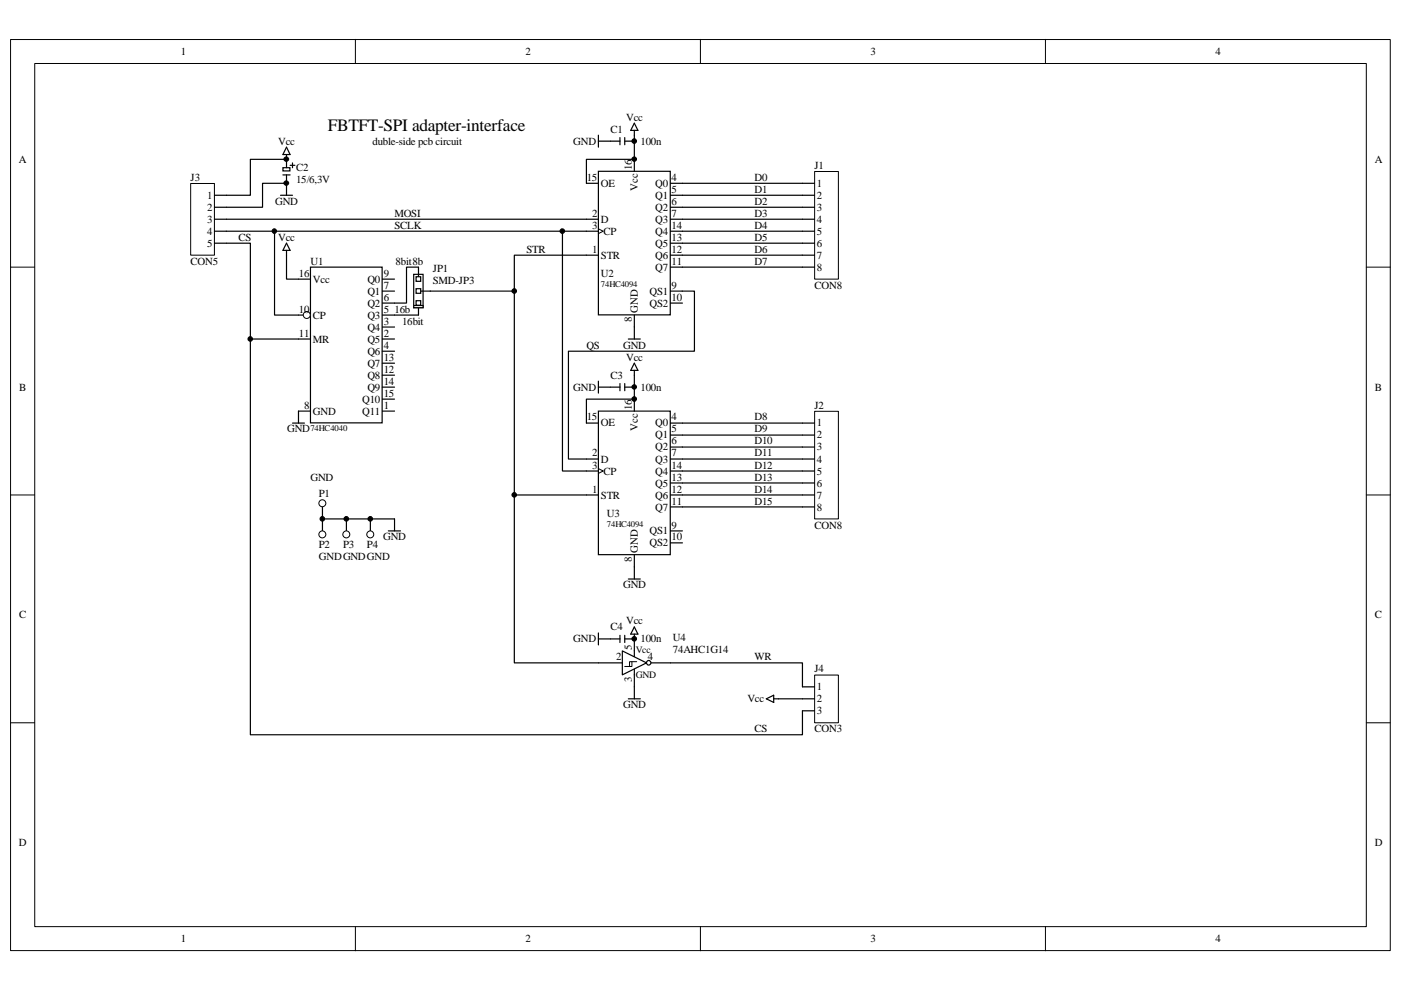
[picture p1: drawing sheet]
<svg xmlns="http://www.w3.org/2000/svg" width="297mm" height="210mm" viewBox="0 0 297 210" stroke-linecap="round" stroke-linejoin="round" font-family="sans-serif">
<path d="M2.2 8.4h292.6v193.1h-292.6z" fill="none" stroke="#000" stroke-width=".21"/>
<path d="M7.4 13.5h282.3v183h-282.3z" fill="#fff"/>
<g fill="none" stroke="#000" stroke-width=".21">
<path d="M7.4 13.5h282.3v183h-282.3zM75.3 8.3v5.1M148.5 8.3v5.1M221.7 8.3v5.1M2.2 56.6h5.1M289.7 56.6h5.1M2.2 104.9h5.1M289.7 104.9h5.1M2.2 153.2h5.1M289.7 153.2h5.1M75.3 196.5v5.1M148.5 196.5v5.1"/>
<path d="M221.7 196.5v5.1"/>
</g>
<path d="M126.9 36.3h15.2v30.5h-15.2z" fill-rule="evenodd" fill="#fff"/>
<g fill="none" stroke="#000" stroke-width=".25">
<path d="M124.3 38.9h2.6M126.9 36.3h15.2v30.5h-15.2zM134.5 33.8v2.5M142.2 38.9h2.5M124.3 54.1h2.6M124.3 46.5h2.6M124.3 49h2.6M142.2 54.1h2.5M142.2 46.5h2.5M142.2 49h2.5M142.2 41.4h2.5M142.2 43.9h2.5"/>
<path d="M142.2 51.6h2.5M142.2 56.6h2.5M134.5 66.8v2.5M142.2 61.7h2.5M142.2 64.3h2.5"/>
</g>
<path d="M126.9 48.5l1 .5-1 .5" fill="none" stroke="#000" stroke-width=".21"/>
<path d="M126.9 87.2h15.2v30.4h-15.2z" fill-rule="evenodd" fill="#fff"/>
<g fill="none" stroke="#000" stroke-width=".25">
<path d="M124.3 97.3h2.6M124.3 99.9h2.6M124.3 89.7h2.6M126.9 87.2h15.2v30.4h-15.2zM134.5 84.6v2.6M142.2 97.3h2.5M142.2 99.9h2.5M142.2 89.7h2.5M142.2 92.2h2.5M142.2 94.8h2.5M124.3 104.9h2.6M134.5 117.7v2.5"/>
<path d="M142.2 104.9h2.5M142.2 102.4h2.5M142.2 107.5h2.5M142.2 112.6h2.5M142.2 115.1h2.5"/>
</g>
<path d="M126.9 99.4l1 .5-1 .5" fill="none" stroke="#000" stroke-width=".21"/>
<path d="M65.8 56.6h15.2v33.1h-15.2z" fill-rule="evenodd" fill="#fff"/>
<path d="M65.8 56.6h15.2v33.1h-15.2zM81.1 59.2h2.5M63.3 66.8h2.5M81.1 71.9h2.5M81.1 69.3h2.5M81.1 74.5h2.5M81.1 66.8h2.5M81.1 64.3h2.5M81.1 61.7h2.5M63.3 87.2h2.5M81.1 87.2h2.5" fill="none" stroke="#000" stroke-width=".25"/>
<circle cx="65" cy="66.8" r=".74" fill="#fff"/>
<circle cx="65" cy="66.8" r=".74" fill="none" stroke="#000" stroke-width=".21"/>
<path d="M63.3 59.2h2.5M63.3 71.9h2.5M81.1 79.5h2.5M81.1 77h2.5M81.1 82.1h2.5M81.1 84.6h2.5M126.9 140.5h5M137.1 140.5h5.1" fill="none" stroke="#000" stroke-width=".25"/>
<circle cx="137.5" cy="140.5" r=".48" fill="#fff"/>
<g fill="none" stroke="#000" stroke-width=".25">
<path d="M134.5 135.5v10.1"/>
<circle cx="137.5" cy="140.5" r=".48"/>
</g>
<path d="M131.9 138l5.2 2.5-5.2 2.6z" fill="#fff"/>
<path d="M131.9 138l5.2 2.5-5.2 2.6z" fill="none" stroke="#000" stroke-width=".25"/>
<path d="M134 140.3v1h-1.5M135 140.3h-1.5v1" fill="none" stroke="#000" stroke-width=".21"/>
<path d="M87.7 58.2h2v7h-2z" fill-rule="evenodd" fill="#fff"/>
<path d="M87.7 58.2h2v7h-2zM88.7 56.6v2.6M88.7 64.3v2.5M88.7 61.7h2.6" fill="none" stroke="#000" stroke-width=".25"/>
<path d="M88.2 63.8h1v.9h-1z" fill-rule="evenodd" fill="#fff"/>
<path d="M88.2 63.8h1v.9h-1z" fill="none" stroke="#000" stroke-width=".25"/>
<path d="M88.2 61.2h1v1h-1z" fill-rule="evenodd" fill="#fff"/>
<path d="M88.2 61.2h1v1h-1z" fill="none" stroke="#000" stroke-width=".25"/>
<path d="M88.2 58.7h1v.9h-1z" fill-rule="evenodd" fill="#fff"/>
<path d="M88.2 58.7h1v.9h-1z" fill="none" stroke="#000" stroke-width=".25"/>
<path d="M87.7 64.8h2v.4h-2z" fill-rule="evenodd" fill="#fff"/>
<g fill="none" stroke="#000" stroke-width=".25">
<path d="M60.7 32.8v1M60.7 38.9v2.5M60.7 31.2l.8 1.6h-1.5zM126.9 28.7v2.5M126.9 29.9h4.5M131.4 29.2v1.5M132.5 29.9h2M132.5 29.2v1.5M134.5 27.6v6.2h-10.2v5.1M134.5 26.1l.8 1.5h-1.6zM48 49h10.2M59.5 41.4h2.5"/>
<path d="M60.7 53.1v6.1h2.6M60.7 51.6l.8 1.5h-1.5zM88.7 56.6h-2.5v7.7h-2.6M119.2 49v50.9h5.1M124.3 54.1h-15.3v7.6M124.3 49h-66.1v17.8h5.1M53.1 71.9h10.2M83.6 66.8h5.1M87.7 64.8h2v.4h-2zM91.3 61.7h17.7v78.8h17.9M133.2 71.9h2.6M134.5 78.5v6.1h-10.2v5.1"/>
<path d="M134.5 69.3v2.6M134.5 77l.8 1.5h-1.6zM62 89.7h2.6M63.3 87.2v2.5M126.9 80.8v2.6M126.9 82.1h4.5M131.4 81.3v1.5M132.5 82.1h2M132.5 81.3v1.5M109 104.9h15.3M133.2 122.8h2.6M134.5 120.2v2.6"/>
<path d="M134.5 134.5v1M134.5 132.9l.8 1.6h-1.6zM133.2 148.2h2.6M134.5 145.6v2.6"/>
</g>
<path d="M60 35.6h1.5v.6h-1.5z" fill-rule="evenodd" fill="#fff"/>
<g fill="none" stroke="#000" stroke-width=".25">
<path d="M60 35.6h1.5v.6h-1.5zM60 37.1h1.5M60.7 33.8v1.8M60.7 37.1v1.8M61.5 35.1h1M62 34.5v1.1M144.7 38.9h25.4M144.7 41.4h25.4M144.7 43.9h25.4M144.7 46.5h25.4M144.7 49h25.4M144.7 51.6h25.4"/>
<path d="M144.7 54.1h25.4M144.7 56.6h25.4M144.7 89.7h25.4M144.7 92.2h25.4M144.7 94.8h25.4M144.7 97.3h25.4M144.7 99.9h25.4M144.7 102.4h25.4M144.7 104.9h25.4M144.7 107.5h25.4M162.5 148.2l1.5-.8v1.5zM164 148.2h6.1"/>
</g>
<path d="M172.8 36.4h5v22.8h-5z" fill="#fff"/>
<path d="M172.7 36.4h5.1v22.8h-5.1z" fill="none" stroke="#000" stroke-width=".21"/>
<path d="M170.1 38.9h2.6M170.1 41.4h2.6M170.1 43.9h2.6M170.1 46.5h2.6M170.1 49h2.6M170.1 51.6h2.6M170.1 54.1h2.6M170.1 56.6h2.6" fill="none" stroke="#000" stroke-width=".25"/>
<path d="M172.8 87.2h5v22.8h-5z" fill="#fff"/>
<path d="M172.7 87.2h5.1v22.8h-5.1z" fill="none" stroke="#000" stroke-width=".21"/>
<path d="M170.1 89.7h2.6M170.1 92.2h2.6M170.1 94.8h2.6M170.1 97.3h2.6M170.1 99.9h2.6M68.4 110v2.6M170.1 102.4h2.6M170.1 104.9h2.6M170.1 107.5h2.6" fill="none" stroke="#000" stroke-width=".25"/>
<circle cx="68.3" cy="113.3" r=".74" fill="#fff"/>
<circle cx="68.3" cy="113.3" r=".74" fill="none" stroke="#000" stroke-width=".21"/>
<path d="M73.4 110v2.6" fill="none" stroke="#000" stroke-width=".25"/>
<circle cx="73.4" cy="113.3" r=".74" fill="#fff"/>
<circle cx="73.4" cy="113.3" r=".74" fill="none" stroke="#000" stroke-width=".21"/>
<path d="M78.5 110v2.6" fill="none" stroke="#000" stroke-width=".25"/>
<circle cx="78.5" cy="113.3" r=".74" fill="#fff"/>
<circle cx="78.5" cy="113.3" r=".74" fill="none" stroke="#000" stroke-width=".21"/>
<path d="M48 46.5h76.3M144.7 61.7h2.5v12.8h-26.7v22.8h3.8M68.4 110h15.2v2.6M82.3 112.6h2.6M126.9 134.2v2.5M126.9 135.5h4.5M131.4 134.7v1.5M132.5 135.5h2M132.5 134.7v1.5" fill="none" stroke="#000" stroke-width=".25"/>
<path d="M172.8 143.2h5v10h-5z" fill="#fff"/>
<path d="M172.7 143.1h5.1v10.1h-5.1z" fill="none" stroke="#000" stroke-width=".21"/>
<path d="M170.1 145.6h2.6M170.1 148.2h2.6M170.1 150.7h2.6" fill="none" stroke="#000" stroke-width=".25"/>
<path d="M40.5 38.9h5v15.2h-5z" fill="#fff"/>
<path d="M40.4 38.9h5.1v15.2h-5.1z" fill="none" stroke="#000" stroke-width=".21"/>
<path d="M60.7 38.9h-5v5h-10.2M60.7 33.8h-7.6v7.6h-7.6M45.5 51.6h7.6v104.2h117v-5.1M45.5 46.5h2.5M45.5 49h2.5M68.4 107.5v2.5M142.2 140.5h27.9v5.1" fill="none" stroke="#000" stroke-width=".25"/>
<circle cx="68.3" cy="106.7" r=".74" fill="#fff"/>
<g fill="none" stroke="#000" stroke-width=".21">
<circle cx="60.7" cy="33.7" r=".49"/>
<circle cx="60.7" cy="38.8" r=".49"/>
<circle cx="134.5" cy="29.9" r=".48"/>
<circle cx="134.5" cy="33.7" r=".48"/>
<circle cx="58.2" cy="49" r=".48"/>
<circle cx="119.2" cy="49" r=".49"/>
<circle cx="53.1" cy="71.9" r=".48"/>
<circle cx="109" cy="61.7" r=".48"/>
<circle cx="134.5" cy="84.6" r=".48"/>
<circle cx="134.5" cy="82" r=".48"/>
<circle cx="68.3" cy="110" r=".49"/>
<circle cx="68.3" cy="106.7" r=".74"/>
<circle cx="73.4" cy="110" r=".49"/>
<circle cx="78.5" cy="110" r=".49"/>
<circle cx="109" cy="104.9" r=".48"/>
<circle cx="134.5" cy="135.4" r=".49"/>
</g>
<g fill="#000">
<circle cx="60.7" cy="33.7" r=".49"/>
<circle cx="60.7" cy="38.8" r=".49"/>
<circle cx="134.5" cy="29.9" r=".48"/>
<circle cx="134.5" cy="33.7" r=".48"/>
<circle cx="58.2" cy="49" r=".48"/>
<circle cx="119.2" cy="49" r=".49"/>
<circle cx="53.1" cy="71.9" r=".48"/>
<circle cx="109" cy="61.7" r=".48"/>
<circle cx="134.5" cy="84.6" r=".48"/>
<circle cx="134.5" cy="82" r=".48"/>
<circle cx="68.3" cy="110" r=".49"/>
<circle cx="73.4" cy="110" r=".49"/>
<circle cx="78.5" cy="110" r=".49"/>
<circle cx="109" cy="104.9" r=".48"/>
<circle cx="134.5" cy="135.4" r=".49"/>
</g>
<text font-size="3.7" x="69.5" y="27.9">FBTFT-SPI adapter-interface</text>
<g font-size="2.3">
<text x="38.3" y="11.6">1</text>
<text x="111.4" y="11.6">2</text>
<text x="184.6" y="11.6">3</text>
<text x="257.7" y="11.6">4</text>
<text x="129.5" y="28.2">C1</text>
<text x="132.8" y="25.6">Vcc</text>
<text x="4" y="34.5">A</text>
<text x="59" y="30.7">Vcc</text>
<text x="79" y="30.7">duble-side pcb circuit</text>
<text x="121.5" y="30.7">GND</text>
<text x="135.8" y="30.7">100n</text>
<text x="172.7" y="35.8">J1</text>
<text x="291.5" y="34.5">A</text>
<text x="40.4" y="38.3">J3</text>
<text x="62.8" y="36.3">C2</text>
<text x="62.8" y="38.8">15/6,3V</text>
<text x="124.4" y="38.3">15</text>
<text x="127.4" y="39.6">OE</text>
<text x="134" y="36.1" transform="rotate(-90 134 36.1)">16</text>
<text x="135.3" y="40.5" transform="rotate(-90 135.3 40.5)">Vcc</text>
<text x="138.9" y="39.6">Q0</text>
<text x="142.4" y="38.3">4</text>
<text x="142.4" y="40.9">5</text>
<text x="160" y="38.3">D0</text>
<text x="160" y="40.9">D1</text>
<text x="173.2" y="39.6">1</text>
<text x="43.9" y="42.1">1</text>
<text x="43.9" y="44.7">2</text>
<text x="43.9" y="47.2">3</text>
<text x="58.3" y="43.4">GND</text>
<text x="83.6" y="45.9">MOSI</text>
<text x="125.6" y="45.9">2</text>
<text x="127.4" y="47.2">D</text>
<text x="138.9" y="42.1">Q1</text>
<text x="138.9" y="44.7">Q2</text>
<text x="138.9" y="47.2">Q3</text>
<text x="142.4" y="43.4">6</text>
<text x="142.4" y="45.9">7</text>
<text x="160" y="43.4">D2</text>
<text x="160" y="45.9">D3</text>
<text x="173.2" y="42.1">2</text>
<text x="173.2" y="44.7">3</text>
<text x="173.2" y="47.2">4</text>
<text x="43.9" y="49.7">4</text>
<text x="43.9" y="52.3">5</text>
<text x="50.6" y="51">CS</text>
<text x="59" y="51">Vcc</text>
<text x="83.6" y="48.5">SCLK</text>
<text x="111.6" y="53.6">STR</text>
<text x="125.6" y="53.6">1</text>
<text x="125.6" y="48.5">3</text>
<text x="127.9" y="49.7">CP</text>
<text x="138.9" y="49.7">Q4</text>
<text x="138.9" y="52.3">Q5</text>
<text x="142.4" y="48.5">14</text>
<text x="142.4" y="51">13</text>
<text x="142.4" y="53.6">12</text>
<text x="160" y="48.5">D4</text>
<text x="160" y="51">D5</text>
<text x="160" y="53.6">D6</text>
<text x="173.2" y="49.7">5</text>
<text x="173.2" y="52.3">6</text>
<text x="40.4" y="56.1">CON5</text>
<text x="63.4" y="58.7">16</text>
<text x="65.8" y="56.1">U1</text>
<text x="66.3" y="59.9">Vcc</text>
<text x="77.9" y="59.9">Q0</text>
<text x="81.4" y="58.7">9</text>
<text x="83.9" y="56.1">8bit8b</text>
<text x="91.8" y="57.7">JP1</text>
<text x="127.4" y="54.8">STR</text>
<text x="127.4" y="58.7">U2</text>
<text x="138.9" y="54.8">Q6</text>
<text x="138.9" y="57.4">Q7</text>
<text x="142.4" y="56.1">11</text>
<text x="160" y="56.1">D7</text>
<text x="173.2" y="54.8">7</text>
<text x="173.2" y="57.4">8</text>
<text x="77.9" y="65">Q2</text>
<text x="77.9" y="62.5">Q1</text>
<text x="81.4" y="63.8">6</text>
<text x="81.4" y="61.2">7</text>
<text x="91.8" y="60.2">SMD-JP3</text>
<text x="137.7" y="62.5">QS1</text>
<text x="137.7" y="65">QS2</text>
<text x="142.4" y="61.2">9</text>
<text x="142.4" y="63.8">10</text>
<text x="172.7" y="61.2">CON8</text>
<text x="63.4" y="66.3">10</text>
<text x="63.4" y="71.4">11</text>
<text x="66.3" y="67.6">CP</text>
<text x="77.9" y="70.1">Q4</text>
<text x="77.9" y="67.6">Q3</text>
<text x="81.4" y="71.4">2</text>
<text x="81.4" y="68.8">3</text>
<text x="81.4" y="66.3">5</text>
<text x="83.6" y="66.3">16b</text>
<text x="85.3" y="68.8">16bit</text>
<text x="134" y="68.2" transform="rotate(-90 134 68.2)">8</text>
<text x="135.3" y="66.3" transform="rotate(-90 135.3 66.3)">GND</text>
<text x="66.3" y="72.6">MR</text>
<text x="77.9" y="72.6">Q5</text>
<text x="77.9" y="75.2">Q6</text>
<text x="77.9" y="77.7">Q7</text>
<text x="81.4" y="73.9">4</text>
<text x="81.4" y="76.5">13</text>
<text x="124.4" y="73.9">QS</text>
<text x="132.1" y="73.9">GND</text>
<text x="132.8" y="76.5">Vcc</text>
<text x="4.1" y="82.8">B</text>
<text x="77.9" y="80.3">Q8</text>
<text x="77.9" y="82.8">Q9</text>
<text x="81.4" y="79">12</text>
<text x="81.4" y="81.5">14</text>
<text x="121.5" y="82.8">GND</text>
<text x="129.5" y="80.3">C3</text>
<text x="135.8" y="82.8">100n</text>
<text x="291.5" y="82.8">B</text>
<text x="64.5" y="86.6">8</text>
<text x="66.3" y="87.9">GND</text>
<text x="76.8" y="87.9">Q11</text>
<text x="76.8" y="85.3">Q10</text>
<text x="81.4" y="86.6">1</text>
<text x="81.4" y="84.1">15</text>
<text x="124.4" y="89.2">15</text>
<text x="134" y="86.9" transform="rotate(-90 134 86.9)">16</text>
<text x="142.4" y="89.2">4</text>
<text x="160" y="89.2">D8</text>
<text x="172.7" y="86.6">J2</text>
<text x="60.9" y="91.7">GND</text>
<text x="127.4" y="90.4">OE</text>
<text x="135.3" y="91.4" transform="rotate(-90 135.3 91.4)">Vcc</text>
<text x="138.9" y="90.4">Q0</text>
<text x="138.9" y="93">Q1</text>
<text x="138.9" y="95.5">Q2</text>
<text x="142.4" y="91.7">5</text>
<text x="142.4" y="94.2">6</text>
<text x="160" y="91.7">D9</text>
<text x="160" y="94.2">D10</text>
<text x="173.2" y="90.4">1</text>
<text x="173.2" y="93">2</text>
<text x="173.2" y="95.5">3</text>
<text x="65.8" y="101.9">GND</text>
<text x="125.6" y="96.8">2</text>
<text x="125.6" y="99.4">3</text>
<text x="127.4" y="98.1">D</text>
<text x="127.9" y="100.6">CP</text>
<text x="138.9" y="98.1">Q3</text>
<text x="138.9" y="100.6">Q4</text>
<text x="142.4" y="96.8">7</text>
<text x="142.4" y="99.4">14</text>
<text x="142.4" y="101.9">13</text>
<text x="160" y="96.8">D11</text>
<text x="160" y="99.4">D12</text>
<text x="160" y="101.9">D13</text>
<text x="173.2" y="98.1">4</text>
<text x="173.2" y="100.6">5</text>
<text x="67.6" y="105.5">P1</text>
<text x="125.6" y="104.4">1</text>
<text x="127.4" y="105.7">STR</text>
<text x="138.9" y="103.2">Q5</text>
<text x="138.9" y="105.7">Q6</text>
<text x="142.4" y="104.4">12</text>
<text x="142.4" y="107">11</text>
<text x="160" y="104.4">D14</text>
<text x="160" y="107">D15</text>
<text x="173.2" y="103.2">6</text>
<text x="173.2" y="105.7">7</text>
<text x="128.7" y="109.5">U3</text>
<text x="137.7" y="113.3">QS1</text>
<text x="138.9" y="108.2">Q7</text>
<text x="142.4" y="112.1">9</text>
<text x="172.7" y="112.1">CON8</text>
<text x="173.2" y="108.2">8</text>
<text x="67.6" y="116.1">P2</text>
<text x="67.6" y="118.7">GNDGNDGND</text>
<text x="72.7" y="116.1">P3</text>
<text x="77.8" y="116.1">P4</text>
<text x="81.2" y="114.6">GND</text>
<text x="134" y="119.1" transform="rotate(-90 134 119.1)">8</text>
<text x="135.3" y="117.2" transform="rotate(-90 135.3 117.2)">GND</text>
<text x="137.7" y="115.9">QS2</text>
<text x="142.4" y="114.6">10</text>
<text x="132.1" y="124.8">GND</text>
<text x="4.1" y="131.1">C</text>
<text x="291.5" y="131.1">C</text>
<text x="121.5" y="136.2">GND</text>
<text x="129.5" y="133.6">C4</text>
<text x="132.8" y="132.4">Vcc</text>
<text x="134" y="137.8" transform="rotate(-90 134 137.8)">5</text>
<text x="135.8" y="136.2">100n</text>
<text x="142.7" y="135.9">U4</text>
<text x="130.6" y="140">2</text>
<text x="137.3" y="140">4</text>
<text x="142.7" y="138.5">74AHC1G14</text>
<text x="160" y="140">WR</text>
<text x="172.7" y="142.6">J4</text>
<text x="134" y="144.5" transform="rotate(-90 134 144.5)">3</text>
<text x="158.5" y="148.9">Vcc</text>
<text x="173.2" y="146.4">1</text>
<text x="173.2" y="148.9">2</text>
<text x="132.1" y="150.2">GND</text>
<text x="160" y="155.3">CS</text>
<text x="172.7" y="155.3">CON3</text>
<text x="173.2" y="151.5">3</text>
<text x="4" y="179.4">D</text>
<text x="291.5" y="179.4">D</text>
<text x="38.3" y="199.8">1</text>
<text x="111.4" y="199.8">2</text>
<text x="184.6" y="199.8">3</text>
<text x="257.7" y="199.8">4</text>
</g>
<g font-size="2.1">
<text x="134.8" y="138.3">Vcc</text>
<text x="134.8" y="143.7">GND</text>
</g>
<g font-size="1.8">
<text x="127.4" y="60.8">74HC4094</text>
<text x="65.8" y="91.3">74HC4040</text>
<text x="128.7" y="111.7">74HC4094</text>
</g>
</svg>
